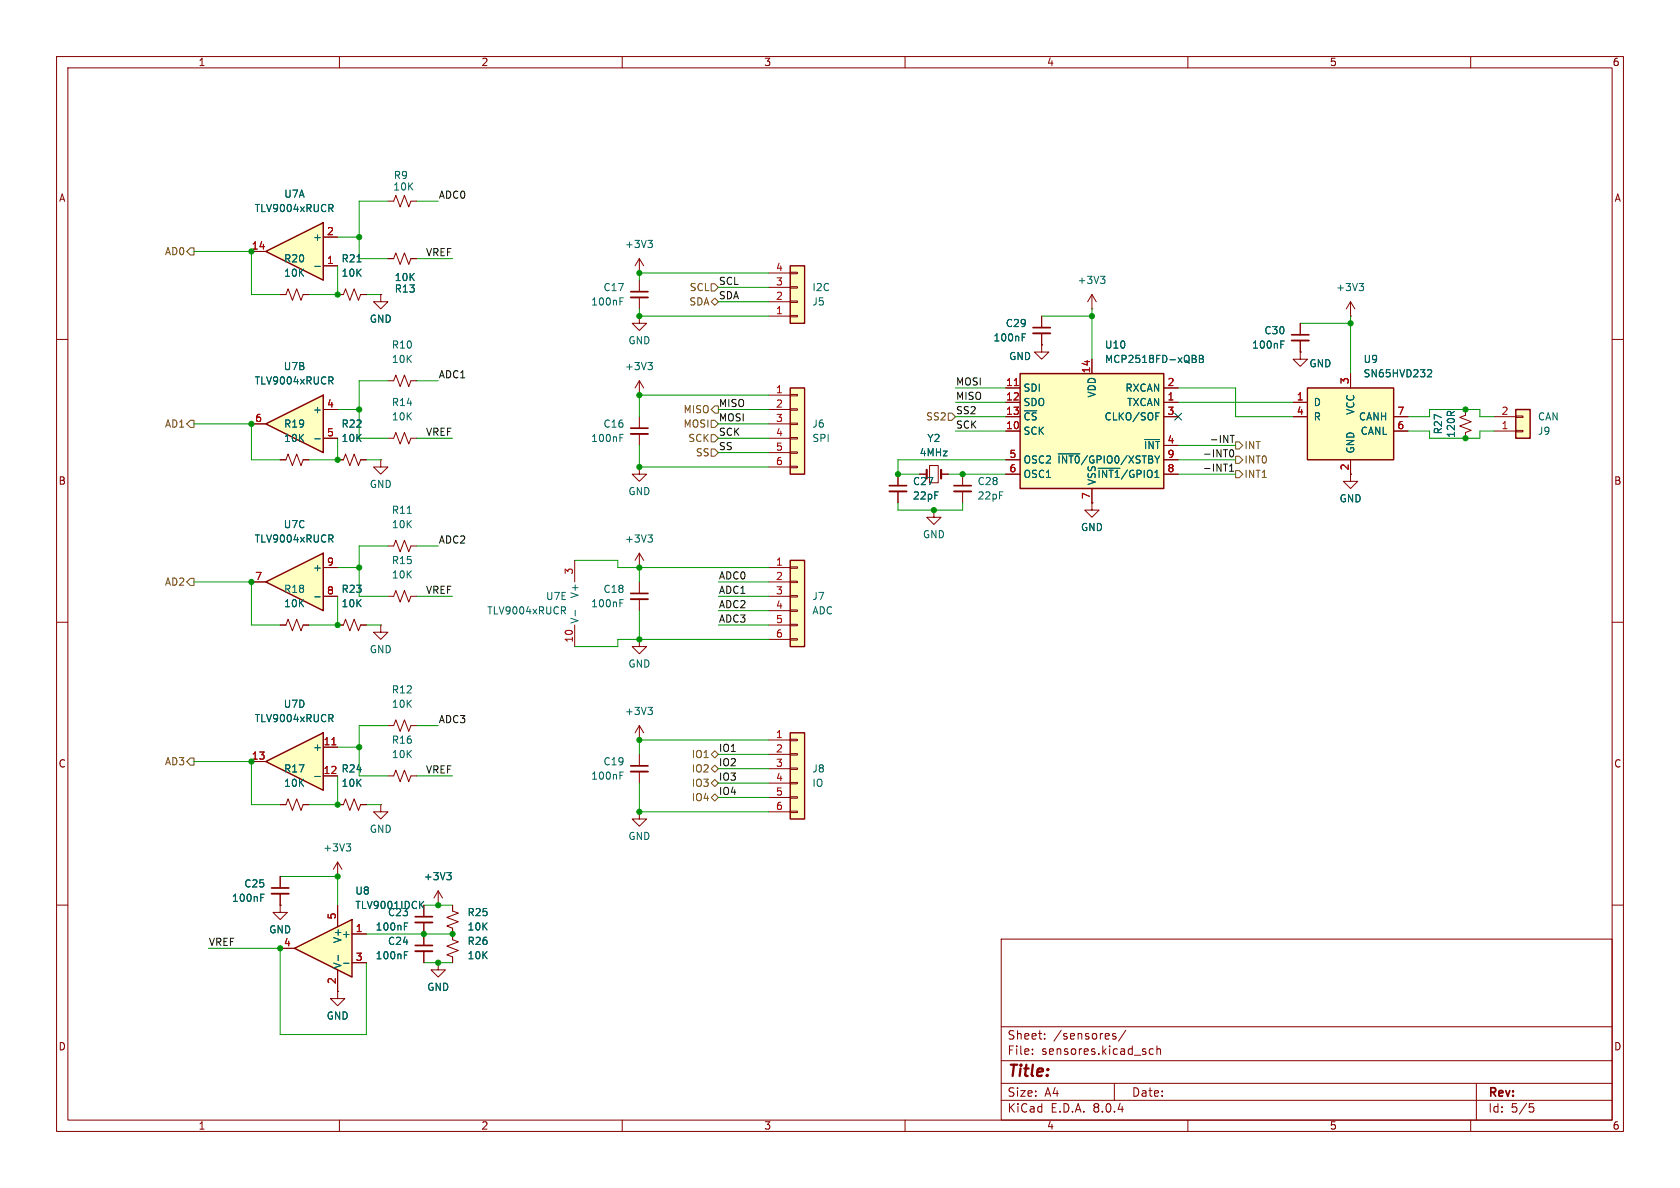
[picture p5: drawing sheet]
<svg xmlns="http://www.w3.org/2000/svg" width="297mm" height="210mm" viewBox="0 0 297 210" stroke-linecap="round" stroke-linejoin="round" font-family="sans-serif">
<g fill="none" stroke="#840000" stroke-width=".18">
<path d="M10 10h277v190h-277zM12 12h273v186h-273zM60 10v2M110 10v2M160 10v2M210 10v2M260 10v2M10 60h2M285 60h2M10 110h2M68.6 105.4h1l.4-1 .7 2 .8-2 .8 2 .3-1h1.1M285 110h2"/>
<path d="M10 160h2M285 160h2M177 166h108v32h-108zM60 198v2M110 198v2M160 198v2M177 194.5h108M177 191.5h108M177 187.5h108M177 181.5h108M182.5 186.3v.1M182.5 185.5v.1"/>
<path d="M184.7 183.6v.1M184.7 182.8v.1M197 191.5v3M197.2 182.8l-.3-.1-.2 .2v.2l.5 .2v.3h-.5M199 182.1l-1.3 2M203.9 185.5l-.4-.1-.3 .3v.4l.1 .2h.6M204.5 185.5l.2-.1 .4 .1 .1 .9M204.5 184.9v1.5M210 198v2M260 198v2M261 191.5v6.5M270.4 195.1h.7"/>
<path d="M270.5 195.7h.4l.3 .3-.2 .5-.5 .1"/>
</g>
<path d="M268 72.4h2.5v5.1h-2.5z" fill="#ffffc2"/>
<path d="M229.9 62.2v1.3h1.2l-1.2 1.3-1.3-1.3h1.3M229.9 62.2h.1M264.2 76.2h3.8M264.2 73.7h3.8M268 73.5h1.2v.3h-1.2zM268 76.1h1.2v.2h-1.2zM238.8 83.8v1.3h1.2l-1.2 1.3-1.3-1.3h1.3" fill="none" stroke="#840000" stroke-width=".18"/>
<path d="M268 72.4h2.5v5.1h-2.5z" fill="none" stroke="#840000" stroke-width=".25"/>
<path d="M47 74.9l10.1-5v10.1z" fill="#ffffc2"/>
<path d="M47 74.9l10.1-5v10.1z" fill="none" stroke="#840000" stroke-width=".25"/>
<path d="M44.4 74.9h2.6M57.1 72.4h2.6M57.1 77.5h2.6" fill="none" stroke="#840000" stroke-width=".18"/>
<path d="M55.7 77.6h.9M58.5 67.3l.4 .6M58.6 66.6l.3 .3-.1 .3-.2 .1" fill="none" stroke="#006464" stroke-width=".18"/>
<path d="M231.1 68.6h15.3v12.7h-15.3z" fill="#ffffc2"/>
<path d="M231.1 68.6h15.3v12.7h-15.3z" fill="none" stroke="#840000" stroke-width=".25"/>
<path d="M228.6 71.1h2.5M228.6 73.7h2.5M238.8 66v2.6M246.4 73.7h2.5M246.4 76.2h2.5M259.1 72.4v1l-1 .4 2 .7-2 .8 2 .8-1 .4v1M238.8 81.3v2.5" fill="none" stroke="#840000" stroke-width=".18"/>
<path d="M252.6 65.3l.4 .1 .1 .3-.8 .9h.8" fill="none" stroke="#006464" stroke-width=".18"/>
<path d="M139.7 68.6h2.5v15.2h-2.5z" fill="#ffffc2"/>
<g fill="none" stroke="#840000" stroke-width=".18">
<path d="M59.7 52.1h1l.4-1 .7 2 .8-2 .8 2 .4-1h1M67.3 52.1v1.2h1.3l-1.3 1.3-1.3-1.3h1.3M67.3 52.1h.1M68.6 45.7h1l.4-1 .7 2 .8-2 .8 2 .3-1h1.1M113 55.9v1.3h1.3l-1.3 1.2-1.2-1.2h1.2M113 55.9h.1M113 48.3h.1M113 45.7l-.7 1.3M113 45.7v2.6M113 49.5v2.1M113 52.6v2M113 45.7l.8 1.3"/>
<path d="M135.9 69.9h3.8M135.9 72.4h3.8M135.9 74.9h3.8M135.9 77.5h3.8M139.7 79.9h1.3v.2h-1.3zM139.7 77.3h1.3v.3h-1.3zM139.7 74.8h1.3v.3h-1.3zM139.7 72.3h1.3v.2h-1.3zM139.7 69.7h1.3v.3h-1.3zM135.9 80h3.8M135.9 82.6h3.8M139.7 82.4h1.3v.3h-1.3z"/>
</g>
<path d="M139.7 68.6h2.5v15.2h-2.5z" fill="none" stroke="#840000" stroke-width=".25"/>
<path d="M63.1 46.3h.7M109.6 53.3h.4M109.6 52.7h.6M114.5 42.5h.8l-.4 .5M115.1 43l.2 .2v.3l-.2 .3" fill="none" stroke="#006464" stroke-width=".18"/>
<path d="M111.5 52.6h3.1" fill="none" stroke="#840000" stroke-width=".33"/>
<path d="M111.5 51.6h3.1" fill="none" stroke="#840000" stroke-width=".3"/>
<path d="M139.7 47h2.5v10.2h-2.5z" fill="#ffffc2"/>
<g fill="none" stroke="#840000" stroke-width=".18">
<path d="M135.9 55.9h3.8M135.9 53.3h3.8M135.9 50.8h3.8M135.9 48.3h3.8M139.7 48.1h1.3v.3h-1.3zM139.7 50.7h1.3v.2h-1.3zM139.7 53.2h1.3v.3h-1.3zM139.7 55.8h1.3v.2h-1.3zM113 69.9h.1M113 67.3v2.6M113 73.7v2M113 76.7v2"/>
<path d="M113 67.3l-.7 1.3M113 67.3l.8 1.3"/>
</g>
<path d="M139.7 47h2.5v10.2h-2.5z" fill="none" stroke="#840000" stroke-width=".25"/>
<path d="M111.5 76.7h3.1" fill="none" stroke="#840000" stroke-width=".33"/>
<path d="M111.5 75.7h3.1" fill="none" stroke="#840000" stroke-width=".3"/>
<path d="M109.6 77.4h.4M109.6 76.8h.6M114.5 64.1h.8l-.4 .5M115.1 64.6l.2 .2v.3l-.2 .2" fill="none" stroke="#006464" stroke-width=".18"/>
<path d="M47 44.5l10.1-5.1v10.1z" fill="#ffffc2"/>
<path d="M47 44.5l10.1-5.1v10.1z" fill="none" stroke="#840000" stroke-width=".25"/>
<g fill="none" stroke="#840000" stroke-width=".18">
<path d="M44.4 44.5h2.6M49.5 52.1h1l.4-1 .8 2 .8-2 .7 2 .4-1h1M57.1 47h2.6M57.1 41.9h2.6M184.1 61v1.2h1.3l-1.3 1.3-1.2-1.3h1.2M184.1 61h.1M162.6 83.8h1.2M164.3 82.3h1.6v3h-1.6zM165.1 90.2v1.2h1.3l-1.3 1.3-1.3-1.3h1.3M165.1 90.2h.1M166.4 83.8h1.2M170.2 83.8v2.1"/>
<path d="M170.2 86.9v2M193 88.9v1.3h1.3l-1.3 1.2-1.2-1.2h1.2M193 88.9h.1"/>
</g>
<path d="M58.5 36.8l.4 .6M58.6 36.1l.3 .3-.1 .3-.2 .1M55.7 47.1h.9" fill="none" stroke="#006464" stroke-width=".18"/>
<path d="M168.7 86.9h3" fill="none" stroke="#840000" stroke-width=".33"/>
<path d="M168.7 85.9h3" fill="none" stroke="#840000" stroke-width=".3"/>
<path d="M163.8 83.1v1.5M166.4 83.1v1.5" fill="none" stroke="#840000" stroke-width=".38"/>
<path d="M180.3 66h25.4v20.4h-25.4z" fill="#ffffc2"/>
<path d="M180.3 66h25.4v20.4h-25.4z" fill="none" stroke="#840000" stroke-width=".25"/>
<g fill="none" stroke="#840000" stroke-width=".18">
<path d="M68.6 35.6h1l.4-1.1 .7 2.1 .8-2.1 .8 2.1 .3-1h1.1M184.1 55.9v2M184.1 58.9v2.1M193 54.6h.1M193 52.1v2.5M193 52.1l-.7 1.2M193 52.1l.8 1.2M229.9 57.2v2M177.8 71.1h2.5M177.8 76.2h2.5M177.8 68.6h2.5M177.8 73.7h2.5"/>
<path d="M193 63.5v2.5M205.7 71.1h2.6M205.7 68.6h2.6M205.7 73.7h2.6M205.7 78.7h2.6M229.9 60.2v2M101.6 99.1v3.8M177.8 81.3h2.5M177.8 83.8h2.5M193 86.4v2.5M205.7 81.3h2.6M205.7 83.8h2.6"/>
<path d="M59.7 110.5h1l.4-1 .7 2 .8-2 .8 2 .4-1h1M67.3 110.5v1.3h1.3l-1.3 1.2-1.3-1.2h1.3M67.3 110.5h.1M101.6 110.5v3.8M68.6 128.3h1l.4-1 .7 2 .8-2 .8 2 .3-1h1.1"/>
</g>
<path d="M179.3 68.2h.7" fill="none" stroke="#a90000" stroke-width=".18"/>
<g fill="none" stroke="#006464" stroke-width=".18">
<path d="M180.7 59.6h.4M180.7 59h.6M194.6 48.8h.7l-.4 .5M195.1 49.3l.2 .3v.3l-.2 .2M202.4 77.7h2.6M204.3 73.6h.5M204.3 73h.7M211.2 62.8l.2 .3-.2 .3 .2 .1 .1 .3-.2 .3h-.5M212 62.8h.5l.2 .3-.2 .3 .2 .1 .1 .3-.3 .3h-.5zM212 63.4h.5M226.4 60.9h.5M226.4 60.3h.6"/>
<path d="M187.1 80.2h3.8M194.1 82.8h3.9M99.6 107.9l.4 .6M99.7 107.3l.3 .2-.1 .3-.2 .1M101.7 107.9v1"/>
</g>
<path d="M182.6 58.9h3.1M228.3 60.2h3.1" fill="none" stroke="#840000" stroke-width=".33"/>
<path d="M182.6 57.9h3.1M228.3 59.2h3.1" fill="none" stroke="#840000" stroke-width=".3"/>
<path d="M47 134.6l10.1-5.1v10.2z" fill="#ffffc2"/>
<path d="M47 134.6l10.1-5.1v10.2z" fill="none" stroke="#840000" stroke-width=".25"/>
<path d="M68.6 67.3h1l.4-1 .7 2 .8-2 .8 2 .3-1h1.1M68.6 77.5h1l.4-1 .7 2 .8-2 .8 2 .3-1h1.1M49.5 81.3h1l.4-1 .8 2 .8-2 .7 2 .4-1h1M59.7 81.3h1l.4-1 .7 2 .8-2 .8 2 .4-1h1M49.5 110.5h1l.4-1 .8 2 .8-2 .7 2 .4-1h1M44.4 134.6h2.6M57.1 132.1h2.6M49.5 142.2h1l.4-1 .8 2.1 .8-2.1 .7 2.1 .4-1.1h1M59.7 142.2h1l.4-1 .7 2.1 .8-2.1 .8 2.1 .4-1.1h1M113 143.5v1.3h1.3l-1.3 1.3-1.2-1.3h1.2M113 143.5h.1" fill="none" stroke="#840000" stroke-width=".18"/>
<path d="M58.7 131.7h.7" fill="none" stroke="#a90000" stroke-width=".18"/>
<path d="M55.7 137.3h.9M58.5 127l.4 .6M58.6 126.3l.3 .3-.1 .3-.2 .1" fill="none" stroke="#006464" stroke-width=".18"/>
<path d="M47 102.9l10.1-5.1v10.2z" fill="#ffffc2"/>
<path d="M47 102.9l10.1-5.1v10.2z" fill="none" stroke="#840000" stroke-width=".25"/>
<g fill="none" stroke="#840000" stroke-width=".18">
<path d="M238.8 55.9h.1M238.8 53.3l-.8 1.3M238.8 53.3v2.6M238.8 53.3l.7 1.3M67.3 81.3v1.3h1.3l-1.3 1.2-1.3-1.2h1.3M67.3 81.3h.1M68.6 96.5h1l.4-1 .7 2 .8-2 .8 2 .3-1h1.1M44.4 102.9h2.6M57.1 105.4h2.6M57.1 100.3h2.6M113 130.8h.1M113 128.3v2.5"/>
<path d="M113 133.4v2M113 136.4v2M113 128.3l-.7 1.2M113 128.3l.8 1.2M59.7 154.9h.1M59.7 152.4l-.8 1.3M59.7 152.4v2.5M59.7 152.4l.8 1.3"/>
</g>
<path d="M240.3 50.1h.8l-.5 .5M240.8 50.6l.3 .2v.3l-.3 .3M58.5 95.2l.4 .6M58.6 94.6l.3 .2-.1 .3-.2 .1M72 90.7h.7M55.7 105.5h.9M109.6 137.1h.4M109.6 136.5h.6M114.5 125h.8l-.4 .5M115.1 125.5l.2 .3v.3l-.2 .2M61.2 149.2h.8l-.4 .5M61.7 149.7l.3 .2v.3l-.3 .2" fill="none" stroke="#006464" stroke-width=".18"/>
<path d="M111.5 136.4h3.1" fill="none" stroke="#840000" stroke-width=".33"/>
<path d="M111.5 135.4h3.1" fill="none" stroke="#840000" stroke-width=".3"/>
<path d="M139.7 129.5h2.5v15.3h-2.5z" fill="#ffffc2"/>
<g fill="none" stroke="#840000" stroke-width=".18">
<path d="M68.6 137.2h1l.4-1.1 .7 2.1 .8-2.1 .8 2.1 .3-1h1.1M135.9 130.8h3.8M135.9 133.4h3.8M135.9 135.9h3.8M135.9 138.4h3.8M139.7 138.3h1.3v.3h-1.3zM139.7 135.8h1.3v.2h-1.3zM139.7 133.2h1.3v.3h-1.3zM139.7 130.7h1.3v.2h-1.3zM67.3 142.2v1.3h1.3l-1.3 1.3-1.3-1.3h1.3M67.3 142.2h.1M135.9 141h3.8"/>
<path d="M135.9 143.5h3.8M139.7 143.4h1.3v.2h-1.3zM139.7 140.8h1.3v.3h-1.3z"/>
</g>
<path d="M139.7 129.5h2.5v15.3h-2.5z" fill="none" stroke="#840000" stroke-width=".25"/>
<path d="M139.7 99.1h2.5v15.2h-2.5z" fill="#ffffc2"/>
<g fill="none" stroke="#840000" stroke-width=".18">
<path d="M113 82.6v1.2h1.3l-1.3 1.3-1.2-1.3h1.2M113 82.6h.1M113 97.8l-.7 1.3M113 97.8v2.5M113 97.8l.8 1.3M158.7 83.8v2.1M158.7 86.9v2M113 100.3h.1M113 113v1.3h1.3l-1.3 1.3-1.2-1.3h1.2M113 113h.1M113 102.9v2M113 105.9v2.1"/>
<path d="M135.9 100.3h3.8M135.9 102.9h3.8M135.9 105.4h3.8M135.9 108h3.8M135.9 110.5h3.8M135.9 113h3.8M139.7 112.9h1.3v.3h-1.3zM139.7 110.4h1.3v.2h-1.3zM139.7 107.8h1.3v.3h-1.3zM139.7 105.3h1.3v.2h-1.3zM139.7 102.7h1.3v.3h-1.3zM139.7 100.2h1.3v.3h-1.3z"/>
<path d="M49.5 154.9v2.1M49.5 158v2M49.5 160v1.3h1.3l-1.3 1.3-1.2-1.3h1.2M49.5 160h.1"/>
</g>
<path d="M139.7 99.1h2.5v15.2h-2.5z" fill="none" stroke="#840000" stroke-width=".25"/>
<path d="M157.2 86.9h3.1M111.5 105.9h3.1M48 158h3.1" fill="none" stroke="#840000" stroke-width=".33"/>
<path d="M157.2 85.9h3.1M111.5 104.9h3.1M48 157h3.1" fill="none" stroke="#840000" stroke-width=".3"/>
<path d="M114.5 94.6h.8l-.4 .4M115.1 95l.2 .3v.3l-.2 .2M109.6 106.6h.4M109.6 106h.6M46.1 158.7h.4M46.1 158.1h.6" fill="none" stroke="#006464" stroke-width=".18"/>
<path d="M52.1 167.6l10.1-5v10.1z" fill="#ffffc2"/>
<path d="M52.1 167.6l10.1-5v10.1z" fill="none" stroke="#840000" stroke-width=".25"/>
<g fill="none" stroke="#840000" stroke-width=".18">
<path d="M44.4 44.5h2.6M49.5 52.1h1M53.6 52.1h1M57.1 47h2.6M57.1 41.9h2.6M59.7 52.1h1M63.8 52.1h1M67.3 52.1h.1M68.6 45.7h1M72.6 45.7h1.1M184.1 55.9v2M184.1 58.9v2.1"/>
<path d="M229.9 57.2v2M44.4 74.9h2.6M57.1 72.4h2.6M57.1 77.5h2.6M177.8 71.1h2.5M177.8 76.2h2.5M177.8 68.6h2.5M177.8 73.7h2.5M184.1 61h.1M193 63.5v2.5M205.7 71.1h2.6M205.7 68.6h2.6"/>
<path d="M205.7 73.7h2.6M205.7 78.7h2.6M228.6 71.1h2.5M228.6 73.7h2.5M229.9 62.2h.1M229.9 60.2v2M238.8 66v2.6M246.4 76.2h2.5M246.4 73.7h2.5M259.1 72.4v1M259.1 76.5v1M49.5 81.3h1"/>
<path d="M53.6 81.3h1M59.7 81.3h1M63.8 81.3h1M158.7 83.8v2.1M158.7 86.9v2M162.6 83.8h1.2M166.4 83.8h1.2M177.8 81.3h2.5M177.8 83.8h2.5M193 88.9h.1M193 86.4v2.5M205.7 81.3h2.6"/>
<path d="M205.7 83.8h2.6M238.8 81.3v2.5M44.4 102.9h2.6M49.5 110.5h1M53.6 110.5h1M57.1 105.4h2.6M57.1 100.3h2.6M59.7 110.5h1M63.8 110.5h1M44.4 134.6h2.6M57.1 132.1h2.6M49.5 142.2h1"/>
<path d="M49.5 154.9v2.1M49.5 158v2M53.6 142.2h1M59.7 142.2h1M63.8 142.2h1M77.5 157.5l-.8 1.3M77.5 157.5v2.5M77.5 157.5l.7 1.3M49.5 160h.1M49.5 167.6h2.6M59.7 175.3v1.2h-1.3l1.3 1.3 1.3-1.3h-1.3M59.7 175.3h.1"/>
<path d="M59.7 160v3.8M59.7 171.5v3.8M62.2 165.1h2.6M62.2 170.2h2.6M74.9 160v2.1M74.9 163.1v4M74.9 168.1v2.1M77.5 160h.1M77.5 170.2v1.3h1.2l-1.2 1.2-1.3-1.2h1.3M77.5 170.2h.1M80 160v1l1 .4-2 .8 2 .7-2 .8 1 .4v2l1 .4-2 .8 2 .7-2 .8 1 .4v1"/>
</g>
<g fill="none" stroke="#006464" stroke-width=".18">
<path d="M58.5 36.8l.4 .6M58.6 36.1l.3 .3-.1 .3-.2 .1M55.7 47.1h.9M63.1 46.3h.7M180.7 59.6h.4M180.7 59h.6M55.7 77.6h.9M58.5 67.3l.4 .6M58.6 66.6l.3 .3-.1 .3-.2 .1M202.4 77.7h2.6M204.3 73.6h.5M204.3 73h.7"/>
<path d="M211.2 62.8l.2 .3-.2 .3 .2 .1 .1 .3-.2 .3h-.5M212 62.8h.5l.2 .3-.2 .3 .2 .1 .1 .3-.3 .3h-.5zM212 63.4h.5M226.4 60.9h.5M226.4 60.3h.6M252.6 65.3l.4 .1 .1 .3-.8 .9h.8M58.5 95.2l.4 .6M58.6 94.6l.3 .2-.1 .3-.2 .1M187.1 80.2h3.8M194.1 82.8h3.9M55.7 105.5h.9M55.7 137.3h.9"/>
<path d="M58.5 127l.4 .6M58.6 126.3l.3 .3-.1 .3-.2 .1M46.1 158.7h.4M46.1 158.1h.6M74.4 159.9l.5 .7M74.9 159.3l-.7 .8M79 154.2h.8l-.5 .5M79.5 154.7l.3 .3v.3l-.3 .2M59.8 168.9v.9M60.7 170.3h1M71.5 163.8h.4M71.5 163.1h.6"/>
<path d="M71.5 168.8h.4M71.5 168.2h.6"/>
</g>
<path d="M73.4 163.1h3.1M73.4 168.1h3.1" fill="none" stroke="#840000" stroke-width=".33"/>
<path d="M73.4 162.1h3.1M73.4 167.1h3.1" fill="none" stroke="#840000" stroke-width=".3"/>
<g fill="none" stroke="#725600" stroke-width=".18">
<path d="M33.7 43.8h.6v1.3h-.6l-.7-.6zM125.7 50.2h.7l.6 .6-.6 .6h-.7zM125.7 53.3l.7-.6 .6 .6-.6 .7zM33.7 74.3h.6v1.3h-.6l-.7-.7zM125.7 79.4h.7l.6 .6-.6 .6h-.7zM125.7 76.8h.7l.6 .7-.6 .6h-.7zM125.7 74.3h.7l.6 .6-.6 .7h-.7zM126.4 71.8h.6v1.2h-.6l-.7-.6zM167.6 73h.7l.6 .7-.6 .6h-.7zM218.4 78.1h.7l.6 .6-.6 .7h-.7zM218.4 83.2h.7l.6 .6-.6 .7h-.7zM218.4 80.6h.7l.6 .7-.6 .6h-.7z"/>
<path d="M33.7 102.2h.6v1.3h-.6l-.7-.6zM33.7 134h.6v1.3h-.6l-.7-.7zM125.7 133.4l.7-.7 .6 .7-.6 .6zM125.7 135.9l.7-.6 .6 .6-.6 .6zM126.4 137.8l.6 .6-.6 .7-.7-.7zM125.7 141l.7-.7 .6 .7-.6 .6z"/>
</g>
<path d="M217.5 77h.7M217.5 79.6l.2-.1a.68 .68 0 0 1 .4 .6 .68 .68 0 0 1-.4 .7l-.2-.2M217.9 77v1.2M217.4 83.3h.7M217.4 82.4l.3-.4v1.3" fill="none" stroke="#0f0f0f" stroke-width=".18"/>
<g fill="none" stroke="#009600" stroke-width=".18">
<path d="M68.6 35.6h-5.1v10.1h5.1M73.7 35.6h3.8M34.3 44.5h10.1v7.6h5.1M59.7 47v5.1h-5.1M59.7 41.9h3.8M64.8 52.1h2.5M73.7 45.7h6.3M113 54.6v1.3h22.9M127 53.3h8.9M127 50.8h8.9M135.9 48.3h-22.9v1.2M184.1 55.9h8.9"/>
<path d="M193 54.6v8.9M229.9 57.2h8.9M238.8 55.9v10.1M34.3 74.9h10.1v6.4h5.1M59.7 77.5v3.8h-5.1M59.7 72.4h3.8M68.6 67.3h-5.1v10.2h5.1M73.7 67.3h3.8M73.7 77.5h6.3M113 78.7v3.9h22.9M127 77.5h8.9M127 74.9h8.9"/>
<path d="M127 72.4h8.9M135.9 69.9h-22.9v3.8M168.9 68.6h8.9M168.9 76.2h8.9M168.9 71.1h8.9M168.9 73.7h8.9M208.3 68.6h10.1v5.1h10.2M208.3 71.1h20.3M208.3 78.7h10.1M248.9 76.2h3.8v1.3h8.9v-1.3h2.6M248.9 73.7h3.8v-1.3h8.9v1.3h2.6M64.8 81.3h2.5"/>
<path d="M68.6 96.5h-5.1v8.9h5.1M73.7 96.5h3.8M101.6 99.1h7.6v1.2h26.7M127 80h8.9M158.7 88.9v1.3h11.5v-1.3M167.6 83.8h10.2M177.8 81.3h-19.1v2.5h3.9M208.3 81.3h10.1M208.3 83.8h10.1M34.3 102.9h10.1v7.6h5.1M59.7 105.4v5.1h-5.1M59.7 100.3h3.8"/>
<path d="M64.8 110.5h2.5M73.7 105.4h6.3M113 100.3v2.6M113 108v5M127 105.4h8.9M127 102.9h8.9M127 110.5h8.9M127 108h8.9M135.9 113h-26.7v1.3h-7.6M34.3 134.6h10.1v7.6h5.1M59.7 137.2v5h-5.1M59.7 132.1h3.8"/>
<path d="M68.6 128.3h-5.1v8.9h5.1M73.7 128.3h3.8M73.7 137.2h6.3M113 138.4v5.1h22.9M127 138.4h8.9M127 135.9h8.9M127 133.4h8.9M135.9 130.8h-22.9v2.6M49.5 154.9h10.2v5.1M64.8 142.2h2.5M127 141h8.9M36.8 167.6h12.7v15.3h15.3v-12.7"/>
<path d="M64.8 165.1h15.2M74.9 160h5.1M74.9 170.2h5.1"/>
</g>
<path d="M207.7 73.1l1.2 1.2M208.9 73.1l-1.2 1.2" fill="none" stroke="#000084" stroke-width=".18"/>
<path d="M179.3 68.2h.7M58.7 131.7h.7" fill="none" stroke="#a90000" stroke-width=".18"/>
<g fill="#009600" stroke="#009600" stroke-width=".18">
<circle cx="59.7" cy="81.3" r=".46"/>
<circle cx="44.4" cy="44.5" r=".46"/>
<circle cx="44.4" cy="74.9" r=".46"/>
<circle cx="63.5" cy="41.9" r=".46"/>
<circle cx="59.7" cy="142.2" r=".46"/>
<circle cx="59.7" cy="154.9" r=".46"/>
<circle cx="63.5" cy="132.1" r=".46"/>
<circle cx="49.5" cy="167.6" r=".46"/>
<circle cx="44.4" cy="134.6" r=".46"/>
<circle cx="74.9" cy="165.1" r=".46"/>
<circle cx="77.5" cy="170.2" r=".46"/>
<circle cx="158.7" cy="83.8" r=".46"/>
<circle cx="113" cy="100.3" r=".46"/>
<circle cx="113" cy="143.5" r=".46"/>
<circle cx="63.5" cy="100.3" r=".46"/>
<circle cx="63.5" cy="72.4" r=".46"/>
<circle cx="59.7" cy="52.1" r=".46"/>
<circle cx="77.5" cy="160" r=".46"/>
<circle cx="80" cy="165.1" r=".46"/>
<circle cx="44.4" cy="102.9" r=".46"/>
<circle cx="59.7" cy="110.5" r=".46"/>
<circle cx="113" cy="130.8" r=".46"/>
<circle cx="113" cy="113" r=".46"/>
<circle cx="193" cy="55.9" r=".46"/>
<circle cx="170.2" cy="83.8" r=".46"/>
<circle cx="165.1" cy="90.2" r=".46"/>
<circle cx="113" cy="69.9" r=".46"/>
<circle cx="113" cy="82.6" r=".46"/>
<circle cx="113" cy="55.9" r=".46"/>
<circle cx="113" cy="48.3" r=".46"/>
<circle cx="259.1" cy="77.5" r=".46"/>
<circle cx="259.1" cy="72.4" r=".46"/>
<circle cx="238.8" cy="57.2" r=".46"/>
</g>
<text font-size="2.8" fill="#840000" x="178" y="190.9">Title:</text>
<g font-size="2.1" fill="#840000">
<text x="178" y="184">Sheet:</text>
<text x="186.2" y="184">/sensores/</text>
<text x="178" y="186.7">File:</text>
<text x="184.1" y="186.7">sensores.kicad_sch</text>
<text x="178" y="196.9">KiCad</text>
<text x="178" y="194.1">Size:</text>
<text x="184.7" y="194.1">A4</text>
<text x="185.7" y="196.9">E.D.A.</text>
<text x="193.3" y="196.9">8.0.4</text>
<text x="200" y="194.1">Date:</text>
<text x="263" y="194.3">Rev:</text>
<text x="263" y="196.9">Id:</text>
<text x="267.1" y="196.9">5/5</text>
</g>
<g font-size="1.8" fill="#840000">
<text x="35" y="11.9">1</text>
<text x="85" y="11.9">2</text>
<text x="135" y="11.9">3</text>
<text x="185" y="11.9">4</text>
<text x="235" y="11.9">5</text>
<text x="285" y="11.9">6</text>
<text x="10.3" y="35.9">A</text>
<text x="285.3" y="35.9">A</text>
<text x="238.5" y="83.3" transform="rotate(-90 238.5 83.3)">2</text>
<text x="10.3" y="85.9">B</text>
<text x="285.3" y="85.9">B</text>
<text x="10.3" y="135.9">C</text>
<text x="285.3" y="135.9">C</text>
<text x="10.3" y="185.9">D</text>
<text x="285.3" y="185.9">D</text>
<text x="35" y="199.9">1</text>
<text x="85" y="199.9">2</text>
<text x="135" y="199.9">3</text>
<text x="185" y="199.9">4</text>
<text x="235" y="199.9">5</text>
<text x="285" y="199.9">6</text>
</g>
<g font-size="1.8" fill="#006464">
<text x="50.2" y="35.2">U7A</text>
<text x="69.4" y="33.9">10K</text>
<text x="69.5" y="31.9">R9</text>
<text x="44.9" y="37.7">TLV9004xRUCR</text>
<text x="50.1" y="46.6">R20</text>
<text x="55.2" y="42.8">+</text>
<text x="60.3" y="46.6">R21</text>
<text x="110.4" y="44">+3V3</text>
<text x="50.1" y="49.1">10K</text>
<text x="60.3" y="49.1">10K</text>
<text x="69.7" y="51.9">R13</text>
<text x="69.7" y="49.9">10K</text>
<text x="106.6" y="51.7">C17</text>
<text x="143.5" y="51.7">I2C</text>
<text x="190.4" y="50.4">+3V3</text>
<text x="236.1" y="51.7">+3V3</text>
<text x="65.3" y="57.3">GND</text>
<text x="104.4" y="54.2">100nF</text>
<text x="143.5" y="54.2">J5</text>
<text x="177.7" y="58">C29</text>
<text x="223.4" y="59.3">C30</text>
<text x="50.1" y="65.6">U7B</text>
<text x="69.2" y="61.8">R10</text>
<text x="69.2" y="64.4">10K</text>
<text x="110.4" y="65.6">+3V3</text>
<text x="111" y="61.1">GND</text>
<text x="175.5" y="60.6">100nF</text>
<text x="178.3" y="63.9">GND</text>
<text x="195.2" y="61.8">U10</text>
<text x="195.2" y="64.4">MCP2518FD-xQBB</text>
<text x="221.3" y="61.8">100nF</text>
<text x="231.4" y="65.1">GND</text>
<text x="241" y="64.4">U9</text>
<text x="44.9" y="68.2">TLV9004xRUCR</text>
<text x="69.2" y="72">R14</text>
<text x="180.8" y="69.4">SDI</text>
<text x="180.8" y="72">SDO</text>
<text x="193.9" y="70.4" transform="rotate(-90 193.9 70.4)">VDD</text>
<text x="198.9" y="69.4">RXCAN</text>
<text x="199.2" y="72">TXCAN</text>
<text x="232.2" y="72">D</text>
<text x="241" y="66.9">SN65HVD232</text>
<text x="50.1" y="75.8">R19</text>
<text x="55.2" y="73.3">+</text>
<text x="60.3" y="75.8">R22</text>
<text x="69.2" y="74.5">10K</text>
<text x="106.6" y="75.8">C16</text>
<text x="143.5" y="75.8">J6</text>
<text x="180.8" y="77.1">SCK</text>
<text x="180.8" y="74.5">~{CS}</text>
<text x="195.2" y="74.5">CLKO/SOF</text>
<text x="232.2" y="74.5">R</text>
<text x="239.6" y="73.4" transform="rotate(-90 239.6 73.4)">VCC</text>
<text x="240.1" y="74.5">CANH</text>
<text x="240.4" y="77.1">CANL</text>
<text x="255.1" y="76.9" transform="rotate(-90 255.1 76.9)">R27</text>
<text x="257.4" y="77.5" transform="rotate(-90 257.4 77.5)">120R</text>
<text x="271.8" y="77.1">J9</text>
<text x="271.8" y="74.5">CAN</text>
<text x="50.1" y="78.3">10K</text>
<text x="60.3" y="78.3">10K</text>
<text x="104.4" y="78.3">100nF</text>
<text x="143.5" y="78.3">SPI</text>
<text x="162.5" y="80.9">4MHz</text>
<text x="163.8" y="78.3">Y2</text>
<text x="180.8" y="82.1">OSC2 ~{INT0}/GPIO0/XSTBY</text>
<text x="202.1" y="79.6">~{INT}</text>
<text x="239.6" y="80.3" transform="rotate(-90 239.6 80.3)">GND</text>
<text x="65.3" y="86.5">GND</text>
<text x="111" y="87.7">GND</text>
<text x="161.3" y="86">C27</text>
<text x="161.3" y="88.5">22pF</text>
<text x="172.7" y="86">C28</text>
<text x="172.7" y="88.5">22pF</text>
<text x="180.8" y="84.7">OSC1</text>
<text x="193.9" y="84.7">~{INT1}/GPIO1</text>
<text x="193.9" y="85.9" transform="rotate(-90 193.9 85.9)">VSS</text>
<text x="236.7" y="89">GND</text>
<text x="50.1" y="93.6">U7C</text>
<text x="69.2" y="91">R11</text>
<text x="69.2" y="93.6">10K</text>
<text x="163.1" y="95.4">GND</text>
<text x="191" y="94.1">GND</text>
<text x="44.9" y="96.1">TLV9004xRUCR</text>
<text x="55.2" y="101.2">+</text>
<text x="69.2" y="99.9">R15</text>
<text x="110.4" y="96.1">+3V3</text>
<text x="50.1" y="105">R18</text>
<text x="50.1" y="107.5">10K</text>
<text x="60.3" y="105">R23</text>
<text x="60.3" y="107.5">10K</text>
<text x="69.2" y="102.5">10K</text>
<text x="96.4" y="106.3">U7E</text>
<text x="102.5" y="105.9" transform="rotate(-90 102.5 105.9)">V+</text>
<text x="104.4" y="107.5">100nF</text>
<text x="106.6" y="105">C18</text>
<text x="143.5" y="106.3">J7</text>
<text x="86" y="108.8">TLV9004xRUCR</text>
<text x="102.5" y="110.4" transform="rotate(-90 102.5 110.4)">V-</text>
<text x="143.5" y="108.8">ADC</text>
<text x="65.3" y="115.7">GND</text>
<text x="111" y="118.2">GND</text>
<text x="50.1" y="125.3">U7D</text>
<text x="69.2" y="122.8">R12</text>
<text x="69.2" y="125.3">10K</text>
<text x="44.9" y="127.9">TLV9004xRUCR</text>
<text x="69.2" y="131.7">R16</text>
<text x="110.4" y="126.6">+3V3</text>
<text x="50.1" y="136.8">R17</text>
<text x="55.2" y="132.9">+</text>
<text x="69.2" y="134.2">10K</text>
<text x="106.6" y="135.5">C19</text>
<text x="143.5" y="136.8">J8</text>
<text x="50.1" y="139.3">10K</text>
<text x="60.3" y="139.3">10K</text>
<text x="104.4" y="138">100nF</text>
<text x="143.5" y="139.3">IO</text>
<text x="65.3" y="147.4">GND</text>
<text x="111" y="148.7">GND</text>
<text x="57" y="150.7">+3V3</text>
<text x="74.8" y="155.8">+3V3</text>
<text x="40.9" y="159.6">100nF</text>
<text x="43.1" y="157.1">C25</text>
<text x="62.7" y="160.9">TLV9001IDCK</text>
<text x="62.7" y="158.3">U8</text>
<text x="47.5" y="165.2">GND</text>
<text x="60.3" y="166">+</text>
<text x="60.6" y="166.8" transform="rotate(-90 60.6 166.8)">V+</text>
<text x="66.3" y="164.7">100nF</text>
<text x="68.5" y="162.2">C23</text>
<text x="68.5" y="167.2">C24</text>
<text x="82.6" y="162.2">R25</text>
<text x="82.6" y="164.7">10K</text>
<text x="82.6" y="167.2">R26</text>
<text x="60.6" y="171.3" transform="rotate(-90 60.6 171.3)">V-</text>
<text x="66.3" y="169.8">100nF</text>
<text x="82.6" y="169.8">10K</text>
<text x="75.4" y="175.4">GND</text>
<text x="57.7" y="180.4">GND</text>
</g>
<g font-size="1.8" fill="#0f0f0f">
<text x="77.5" y="35.2">ADC0</text>
<text x="75.2" y="45.4">VREF</text>
<text x="127" y="50.5">SCL</text>
<text x="127" y="53">SDA</text>
<text x="77.5" y="67">ADC1</text>
<text x="168.9" y="68.2">MOSI</text>
<text x="168.9" y="70.8">MISO</text>
<text x="75.2" y="77.1">VREF</text>
<text x="127" y="72">MISO</text>
<text x="127" y="77.1">SCK</text>
<text x="127" y="74.6">MOSI</text>
<text x="168.9" y="73.3">SS2</text>
<text x="168.9" y="75.9">SCK</text>
<text x="127" y="79.7">SS</text>
<text x="212.6" y="83.5">-INT1</text>
<text x="212.6" y="80.9">-INT0</text>
<text x="213.8" y="78.4">-INT</text>
<text x="77.5" y="96.2">ADC2</text>
<text x="75.2" y="105.1">VREF</text>
<text x="127" y="107.6">ADC2</text>
<text x="127" y="102.5">ADC0</text>
<text x="127" y="105.1">ADC1</text>
<text x="127" y="110.1">ADC3</text>
<text x="77.5" y="127.9">ADC3</text>
<text x="75.2" y="136.8">VREF</text>
<text x="127" y="133">IO1</text>
<text x="127" y="135.5">IO2</text>
<text x="127" y="140.6">IO4</text>
<text x="127" y="138.1">IO3</text>
<text x="36.8" y="167.3">VREF</text>
</g>
<g font-size="1.8" fill="#a90000">
<text x="57.7" y="41.7">2</text>
<text x="44.4" y="44.2">14</text>
<text x="57.7" y="46.7">1</text>
<text x="137.1" y="53.1">2</text>
<text x="137.1" y="50.5">3</text>
<text x="137.1" y="48">4</text>
<text x="137.1" y="55.6">1</text>
<text x="137.1" y="69.6">1</text>
<text x="177.8" y="68.3">11</text>
<text x="177.8" y="70.9">12</text>
<text x="192.8" y="66.1" transform="rotate(-90 192.8 66.1)">14</text>
<text x="206.3" y="70.9">1</text>
<text x="206.3" y="68.3">2</text>
<text x="229.2" y="70.9">1</text>
<text x="238.5" y="68" transform="rotate(-90 238.5 68)">3</text>
<text x="45" y="74.7">6</text>
<text x="57.7" y="72.1">4</text>
<text x="57.7" y="77.2">5</text>
<text x="137.1" y="72.1">2</text>
<text x="137.1" y="74.7">3</text>
<text x="137.1" y="77.2">4</text>
<text x="177.8" y="75.9">10</text>
<text x="177.8" y="73.4">13</text>
<text x="206.3" y="73.4">3</text>
<text x="229.2" y="73.4">4</text>
<text x="246.9" y="75.9">6</text>
<text x="246.9" y="73.4">7</text>
<text x="265.4" y="75.9">1</text>
<text x="265.4" y="73.4">2</text>
<text x="137.1" y="79.8">5</text>
<text x="137.1" y="82.3">6</text>
<text x="178.4" y="81">5</text>
<text x="178.4" y="83.6">6</text>
<text x="206.3" y="78.5">4</text>
<text x="206.3" y="83.6">8</text>
<text x="206.3" y="81">9</text>
<text x="192.8" y="88.3" transform="rotate(-90 192.8 88.3)">7</text>
<text x="57.7" y="100.1">9</text>
<text x="101.3" y="101.7" transform="rotate(-90 101.3 101.7)">3</text>
<text x="137.1" y="100.1">1</text>
<text x="45" y="102.6">7</text>
<text x="57.7" y="105.2">8</text>
<text x="137.1" y="102.6">2</text>
<text x="137.1" y="105.2">3</text>
<text x="137.1" y="107.7">4</text>
<text x="101.3" y="113.7" transform="rotate(-90 101.3 113.7)">10</text>
<text x="137.1" y="110.2">5</text>
<text x="137.1" y="112.8">6</text>
<text x="57.1" y="131.8">11</text>
<text x="137.1" y="130.6">1</text>
<text x="44.4" y="134.4">13</text>
<text x="57.1" y="136.9">12 R24</text>
<text x="137.1" y="133.1">2</text>
<text x="137.1" y="135.6">3</text>
<text x="137.1" y="138.2">4</text>
<text x="137.1" y="140.7">5</text>
<text x="137.1" y="143.3">6</text>
<text x="50.1" y="167.4">4</text>
<text x="59.4" y="162.6" transform="rotate(-90 59.4 162.6)">5</text>
<text x="62.8" y="164.8">1</text>
<text x="62.8" y="169.9">3</text>
<text x="59.4" y="174.1" transform="rotate(-90 59.4 174.1)">2</text>
</g>
<g font-size="1.8" fill="#725600">
<text x="29.1" y="45.3">AD0</text>
<text x="121.8" y="51.7">SCL</text>
<text x="121.8" y="54.2">SDA</text>
<text x="29.1" y="75.8">AD1</text>
<text x="120.7" y="73.3">MISO</text>
<text x="120.7" y="75.8">MOSI</text>
<text x="163.6" y="74.5">SS2</text>
<text x="121.6" y="78.3">SCK</text>
<text x="122.9" y="80.9">SS</text>
<text x="219.9" y="82.1">INT0</text>
<text x="219.9" y="79.6">INT</text>
<text x="219.9" y="84.7">INT1</text>
<text x="29.1" y="103.7">AD2</text>
<text x="29.1" y="135.5">AD3</text>
<text x="122.2" y="134.2">IO1</text>
<text x="122.2" y="136.8">IO2</text>
<text x="122.2" y="141.8">IO4</text>
<text x="122.2" y="139.3">IO3</text>
</g>
</svg>
